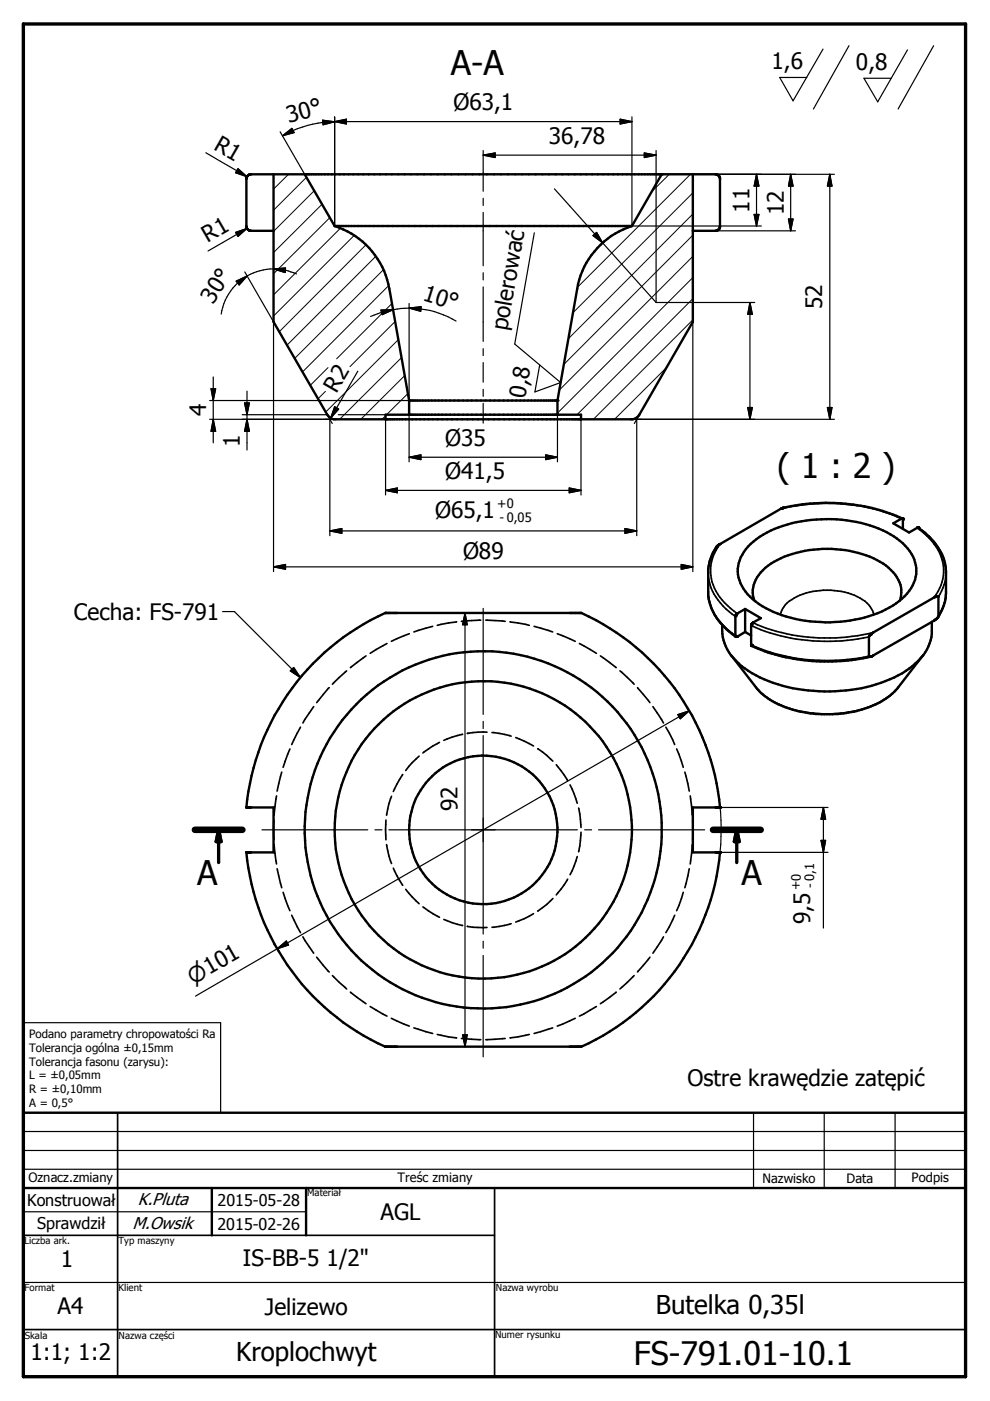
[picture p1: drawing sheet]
<svg xmlns="http://www.w3.org/2000/svg" width="210mm" height="297mm" viewBox="0 0 210 297" stroke-linecap="round" stroke-linejoin="round" font-family="sans-serif">
<g fill="none" stroke="#000" stroke-width=".51">
<path d="M52.4 37.5h.1M58 37v31.2l11.4 19.7a2.12 2.12 0 0 0 1.3 1h63.5l.6-.3 .8-.7 11.3-19.7v-31.2M64.6 37l6.4 10.9M140.3 37l-6.3 10.9M52.4 48.4h.1M58 48.9h-5a.95 .95 0 0 1-.8-.9l.1-10.2a1 1 0 0 1 .7-.8h99.1l.6 .7v10.5l-.2 .3-.6 .4h-5M71 47.9a17 17 0 0 1 11.5 13.3l4.2 23.7M71 47.9h63M134 47.9a17.1 17.1 0 0 0-11.4 12.3l-4.4 24.7M152.6 48.3h.1M81.7 88.9v-1h41.5v1M86.7 84.9v3"/>
<path d="M86.7 84.9h31.5M118.2 84.9v3M151.9 116l-.9 1.6-.8 2.4v6.2a11.9 11.9 0 0 0 4.8 8l1 .8M151.9 116h.1M152.1 115.7l-.2 .3M152.1 115.7h.1M152.3 115.6l-.2 .1M152.4 115.5v.1M152.4 115.5h.1M158.6 115.9a20.4 20.4 0 0 1 12.4-5.5 27.4 27.4 0 0 1 19.2 3.8 8.3 8.3 0 0 1 4.1 7.5 10.2 10.2 0 0 1-5.7 7.1 29.7 29.7 0 0 1-21.9 1.9 15 15 0 0 1-9.4-6.5 6.9 6.9 0 0 1 1.3-8.3zM165.6 107.9l-13.2 7.6M165.6 107.9h.1"/>
<path d="M165.6 107.9l.3-.2a8.9 8.9 0 0 1 3.4-.6 39.9 39.9 0 0 1 22 2.8M165.8 107.7v.1M191.2 109.9h.1M191.4 112.1l-.1-2.2-1.9 1.1 3.3 1.9 1.8-1h.2a13.7 13.7 0 0 1 5.6 7.2l.3 2-.1 5.1a7.1 7.1 0 0 1-.7 3l-.9 1.7M155.1 139l5.2 6.7a13.9 13.9 0 0 0 6.2 4.2 27.1 27.1 0 0 0 7.7 1.5l4.7-.1a23 23 0 0 0 6.8-1.9 13.4 13.4 0 0 0 4.8-3.7l5.2-6.7M156.1 130.2l-.2 .4 .1 4.4h.3l1.7-1M156.1 130.2h.1M158 134l1.3 .7M158 129.1l3.3 2-1.8 1M158 129.1v4.9M158 129.1l-1.9 1.1M159.3 136.8h.1"/>
<path d="M159.3 132.5v.1M159.5 132.1l-.2 .4v4.4l3.5 1.4a41.7 41.7 0 0 0 20.2 1.3l1.6-.4M159.5 132.1h.1M159.9 127.3a6.1 6.1 0 0 1 2.4-6.9 19.6 19.6 0 0 1 12.1-4 21.4 21.4 0 0 1 14 4 6.1 6.1 0 0 1 2.4 6.9M184.3 134.8v.1M185 139.1h.1M197.6 131.8a9.2 9.2 0 0 1-.7 5.2 13.4 13.4 0 0 1-6.4 6.2 35.1 35.1 0 0 1-25.6 1.9 19 19 0 0 1-10.3-6.8 9.2 9.2 0 0 1-1.5-5.8M198.1 131.5l-13 7.6-.6 .2-.3-.1 .1-4.3M198.1 131.5l.9-.8-.1-4.3-.7 .1-13.4 7.8-.5 .6M198.1 131.5h.1M198.5 131.2h.1M66.3 140.7a49.9 49.9 0 0 1 15.4-10.7h41.6a50.3 50.3 0 0 1 29.4 41.2h-5.8v9.5h5.8a50.2 50.2 0 0 1-29.4 41.2h-41.6a50.5 50.5 0 0 1-29.5-41.2h5.8v-9.5h-5.8a50.7 50.7 0 0 1 14.1-30.5z"/>
<path d="M5 235.9h199.7v56h-199.7zM5 251.9h199.7M44.9 251.9v10M64.9 251.9v10"/>
<circle cx="102.4" cy="175.9" r="37.9"/>
<circle cx="102.5" cy="175.9" r="15.7"/>
<circle cx="102.5" cy="176" r="31.5"/>
</g>
<g fill="#000">
<circle cx="140.3" cy="37" r=".25"/>
<circle cx="118.2" cy="87.9" r=".25"/>
<circle cx="118.2" cy="84.9" r=".25"/>
<circle cx="152" cy="115.9" r=".25"/>
<circle cx="152.6" cy="115.4" r=".25"/>
<circle cx="165.6" cy="107.9" r=".25"/>
<circle cx="165.7" cy="107.8" r=".25"/>
<circle cx="165.8" cy="107.7" r=".25"/>
<circle cx="165.9" cy="107.7" r=".25"/>
<circle cx="166" cy="107.7" r=".25"/>
<circle cx="166.1" cy="107.7" r=".25"/>
<circle cx="191.1" cy="110" r=".25"/>
<circle cx="191.2" cy="109.9" r=".25"/>
<circle cx="191.3" cy="109.9" r=".25"/>
<circle cx="191.3" cy="110" r=".25"/>
<circle cx="191.4" cy="110" r=".25"/>
<circle cx="191.4" cy="110.1" r=".25"/>
<circle cx="191.4" cy="110.2" r=".25"/>
<circle cx="194.5" cy="111.9" r=".25"/>
<circle cx="194.6" cy="111.9" r=".25"/>
<circle cx="194.7" cy="111.9" r=".25"/>
<circle cx="81.7" cy="130" r=".25"/>
<circle cx="155.9" cy="134.8" r=".25"/>
<circle cx="155.9" cy="130.7" r=".25"/>
<circle cx="156" cy="134.9" r=".25"/>
<circle cx="156" cy="130.5" r=".25"/>
<circle cx="156" cy="130.4" r=".25"/>
<circle cx="156" cy="135" r=".25"/>
<circle cx="156" cy="130.3" r=".25"/>
<circle cx="156.1" cy="135" r=".25"/>
<circle cx="156.2" cy="135" r=".25"/>
<circle cx="156.2" cy="130.2" r=".25"/>
<circle cx="159.3" cy="132.6" r=".25"/>
<circle cx="159.3" cy="136.8" r=".25"/>
<circle cx="159.3" cy="136.7" r=".25"/>
<circle cx="159.3" cy="132.5" r=".25"/>
<circle cx="159.3" cy="136.9" r=".25"/>
<circle cx="159.3" cy="132.4" r=".25"/>
<circle cx="159.4" cy="136.9" r=".25"/>
<circle cx="159.5" cy="132.1" r=".25"/>
<circle cx="159.6" cy="132" r=".25"/>
<circle cx="184.3" cy="139.2" r=".25"/>
<circle cx="184.5" cy="134.6" r=".25"/>
<circle cx="184.6" cy="134.5" r=".25"/>
<circle cx="184.6" cy="139.2" r=".25"/>
<circle cx="198.1" cy="126.6" r=".25"/>
<circle cx="198.2" cy="126.5" r=".25"/>
<circle cx="198.8" cy="126.4" r=".25"/>
<circle cx="99.1" cy="155.5" r=".18"/>
<circle cx="52.2" cy="171.2" r=".25"/>
<circle cx="52.3" cy="171.2" r=".25"/>
<circle cx="52.4" cy="171.2" r=".25"/>
<circle cx="152.4" cy="171.2" r=".25"/>
<circle cx="152.5" cy="171.2" r=".25"/>
<circle cx="152.6" cy="171.2" r=".25"/>
<circle cx="152.7" cy="171.2" r=".25"/>
<circle cx="52.2" cy="180.7" r=".25"/>
<circle cx="52.3" cy="180.7" r=".25"/>
<circle cx="52.4" cy="180.7" r=".25"/>
<circle cx="152.4" cy="180.7" r=".25"/>
<circle cx="152.5" cy="180.7" r=".25"/>
<circle cx="152.6" cy="180.7" r=".25"/>
<circle cx="152.7" cy="180.7" r=".25"/>
<circle cx="81.7" cy="221.9" r=".25"/>
</g>
<g fill="none" stroke="#000" stroke-width=".35">
<path d="M152.7 115.4a9.1 9.1 0 0 0 .9 12.4l2.7 2.3M165.6 107.9a40.3 40.3 0 0 1 25.5 2.1M194.4 111.9a11.5 11.5 0 0 1 5.7 8.8 9.3 9.3 0 0 1-2 6M77.6 139.1l-3.3 2.5M82 136.4l-3.5 2.1M86.8 134.4l-3.8 1.6M91.7 132.8l-3.9 1.2M96.8 131.8l-4.1 .8M101.9 131.5l-4.1 .2M103 131.5l4.1 .2M108.2 131.8l4 .8M113.2 132.8l4 1.2"/>
<path d="M118.2 134.4l3.8 1.6M122.9 136.4l3.5 2.1M127.3 139.1l3.3 2.5M150.2 125.5a11 11 0 0 0 5 8.7l.7 .6M150.2 121.4a11.8 11.8 0 0 0 5.7 9.3M159.3 136.7a40.1 40.1 0 0 0 24.9 2.4M159.3 132.6a39.6 39.6 0 0 0 24.9 2.4M159.6 132a39.1 39.1 0 0 0 22.2 2.8l3.3-.7M165.4 130.3a5.6 5.6 0 0 1 3.6-3.8 15.2 15.2 0 0 1 14.3 .9l.9 .8a4.1 4.1 0 0 1 1.1 2.1M200.6 125.5l-.1 1.3-.3 1.3-1.2 2.5M200.6 121.4a8.9 8.9 0 0 1-1.6 5.1M61.5 158.8l-1.5 3.9"/>
<path d="M63.7 154.2l-1.9 3.7M66.5 149.8l-2.3 3.5M69.8 145.8l-2.7 3.2M73.5 142.2l-3 2.9M93.2 157.4l-1.4 .8-2.1 1.4M98.1 155.7l-2.3 .6-1.7 .7M103.3 155.2h-2l-2.2 .3M104.3 155.3l1.5 .2 2.6 .6M109.3 156.4l3.8 1.8M114 158.7l1.9 1.4 1.3 1.3M131.4 142.2l3.1 2.9M135.2 145.8l2.6 3.2"/>
<path d="M138.4 149.8l2.3 3.5M141.2 154.2l1.8 3.7M143.5 158.8l1.4 3.9M160.3 145.7a16.2 16.2 0 0 0 10.1 5.2 24.2 24.2 0 0 0 18-3.2l2.1-2M58.1 173.9v4.1M58.1 179.1l.5 4.1M58.6 168.7l-.5 4.1M59.7 163.7l-.9 4M81.8 173.9v4.2M82 179.1l.5 2.4 .5 1.6M83 168.8l-.5 1.6-.5 2.4M85.4 164.2l-2 3.6"/>
<path d="M88.9 160.3l-1.5 1.4-1.4 1.7M117.9 162.1l2.5 3.4M120.9 166.4l.8 1.9 .7 2M122.7 171.3l.5 4.1M123.2 176.4l-.5 4.2M145.2 163.7l.9 4M146.3 168.7l.5 4.1M146.8 179.1l-.5 4.1M146.9 173.9v4.1M58.8 184.2l.9 4M60 189.2l1.5 3.9M61.8 194.1l1.9 3.6"/>
<path d="M64.2 198.6l2.3 3.5M83.4 184.1l2 3.6M86 188.6l2.9 3M89.7 192.3l3.5 2.2M94.1 194.9l1.7 .7 2.3 .6M99.1 196.4a12.4 12.4 0 0 0 4.2 .2M108.4 195.8l-2.6 .6-1.5 .2M113.1 193.7l-1.9 1.1-1.9 .7M117.2 190.5l-1.3 1.3-1.9 1.4M120.4 186.4l-.8 1.2-1.7 2.1M122.4 181.6l-.7 2-.8 1.9M140.7 198.6l-2.3 3.5"/>
<path d="M143 194.1l-1.8 3.6M144.9 189.2l-1.4 3.9M146.1 184.2l-.9 4M67.1 202.9l2.7 3.2M70.5 206.8l3 2.9M74.3 210.4l3.3 2.4M78.5 213.4l3.5 2M83 215.9l3.8 1.7M87.8 217.9l3.9 1.2M92.7 219.3l4.1 .7M112.2 219.3l-4 .7M117.2 217.9l-4 1.2"/>
<path d="M122 215.9l-3.8 1.7M126.4 213.4l-3.5 2M130.6 210.4l-3.3 2.4M134.5 206.8l-3.1 2.9M137.8 202.9l-2.6 3.2M24.9 235.9v56M97.8 220.2l4.1 .2M107.1 220.2l-4.1 .2M108.2 220h.1M104.9 251.9v40M5 261.9h99.9M5 281.9h199.7"/>
</g>
<path d="M5 5.1h199.7v286.8h-199.7zM46.4 175.9l.5 2.5h-1.1zM46.4 175.9v7M156.2 175.9l.5 2.5h-1zM156.2 175.9v7" fill="none" stroke="#000" stroke-width=".71"/>
<path d="M41.3 175.9h10.1M151.2 175.9h10.1" fill="none" stroke="#000" stroke-width="1.4"/>
<g fill="#000">
<path d="M50.5 35.8l1.9 1.7-2.4-.9zM59.9 28.8l2-1.6 .5 .9zM68.4 25.5l2.6 .3-2.5 .7zM71 25.8l2.4-.5v1zM102.4 32.9l2.6-.5v1zM131.5 25.3l2.5 .5-2.5 .5zM136.6 32.4l2.5 .5-2.5 .5zM160.4 37l.5 2.5h-1zM167.6 37l.5 2.5h-.9zM175.9 37l.5 2.5h-1zM50 49.3l2.4-.9-1.9 1.7zM58 57l2.5-.2v1z"/>
<path d="M125.7 50l.8-.7 1.3 2.2zM159.9 45.5h1l-.5 2.4zM167.2 46.4h.9l-.5 2.5zM50.1 59.6l2.3-1.1-1.7 1.9zM80.8 65.7h2.6l-2.4 1zM86.7 65.3l2.6-.3-.1 1zM159 64.1l.5 2.5h-1zM44.7 82.4h1l-.5 2.5zM45.2 88.9l.5 2.5h-1zM51.9 85.4h1l-.5 2.5zM52.4 88.9l.5 2.5h-1zM71 86.2l.8 .5-1.7 1.9z"/>
<path d="M86.7 96.9l2.5-.5v1.1zM115.7 96.4l2.5 .5-2.5 .6zM158.5 86.4h1l-.5 2.5zM175.4 86.4h1l-.5 2.5zM58 120.2l2.5-.5v1zM69.9 112.6l2.6-.5v1zM81.7 104l2.5-.5v1zM120.7 103.5l2.5 .5-2.5 .5zM132.5 112.1l2.5 .5-2.5 .5zM98.6 130l.5 2.5h-1zM144.4 119.7l2.5 .5-2.5 .5zM62.3 141.5l1.4 2.2-2.1-1.5z"/>
<path d="M143.7 151.5l2.4-.8-1.9 1.7zM46.4 175.9l.5 2.5h-1.1zM156.2 175.9l.5 2.5h-1zM174.1 178.2h.9l-.4 2.5zM174.6 171.2l.4 2.5h-.9zM58.8 201.2l1.9-1.7 .5 .9zM98.1 219.4h1l-.5 2.5z"/>
</g>
<g fill="none" stroke="#000" stroke-width=".21">
<path d="M61.2 37l-3.2 3.1M65 37.6l-7 7M141.9 37l-3.7 3.6M146.4 37l-23.9 23.9M66.6 40.4l-8.6 8.7M68.3 43.3l-10.3 10.3M69.9 46.1l-11.9 11.9M72.1 48.4l-14.1 14.1M75.1 50l-17.1 17M77.6 51.9l-18.4 18.4M79.7 54.4l-18.8 18.8M81.3 57.2l-18.8 18.8"/>
<path d="M146.9 58.8l-28.7 28.8M146.9 54.4l-28.3 28.3M146.9 49.9l-27.4 27.4M146.9 45.4l-26.4 26.4M146.9 40.9l-25.4 25.4M69.6 77.9l-3.8 3.8M82.4 60.6l-18.3 18.3M83.1 64.3l-11.7 11.8M83.8 68.2l-9.6 9.5M84.5 72l-15.5 15.4M85.1 75.8l-13.1 13.1M85.8 79.6l-9.3 9.3"/>
<path d="M141.4 77.9l-11.1 11M146.9 67.8l-21.1 21.1M146.9 63.3l-24.6 24.6M69 83l-1.6 1.5M81.7 88.2l-.7 .7M86.5 83.4l-4.5 4.5M86.7 87.6l-.2 .3"/>
</g>
<g fill="none" stroke="#000" stroke-width=".25">
<path d="M174.5 10.4l-6.4 11-2.8-5h5.8M180 9.7l-7.5 13.4M192.4 10.6l-6.3 11-2.9-5h5.7M198 9.7l-7.6 13.4M43.6 32.4l8.8 5.1M50.5 35.8l1.9 1.7-2.4-.9zM59.4 27.9l5.2 9.1M59.9 28.8l2-1.6 .5 .9zM68.4 25.5l2.6 .3-2.5 .7zM71 25.8l2.4-.5v1zM71 24.8v23.1M71 25.8h63"/>
<path d="M71 25.8a22.4 22.4 0 0 0-11.1 3M102.4 32.9l2.6-.5v1zM102.4 31.9v8.7M102.4 32.9h36.7M131.5 25.3l2.5 .5-2.5 .5zM134 24.8v23.1h27.4M136.6 32.4l2.5 .5-2.5 .5zM139.1 31.9v32.2M140.3 37h36.6M160.4 37l.5 2.5h-1zM160.4 37v10.9M167.6 37l.5 2.5h-.9z"/>
<path d="M167.6 37v11.9M175.9 37l.5 2.5h-1zM175.9 37v51.9M50 49.3l2.4-.9-1.9 1.7zM50.1 59.6l2.3-1.1-1.7 1.9zM51.9 57.7l6.1 10.5v53M52.4 48.4l-8.3 4.8M52.4 58.5a11.4 11.4 0 0 0-5.5 8.1M58 57l2.5-.2v1zM58 57a11.7 11.7 0 0 1 4.3 .8l.6 .3M58 57a11.5 11.5 0 0 0-5.6 1.5M102.4 42v1.6"/>
<path d="M102.4 45v11.3M102.4 57.8v1.6M113.3 49.4l-4.2 23.5 9.8 8.2-5.5 2 1-5.7M117.6 40l10.2 11.5M125.7 50l.8-.7 1.3 2.2zM127.8 51.5l11.3 12.6M151.7 48.9h17M159.9 45.5h1l-.5 2.4zM167.2 46.4h.9l-.5 2.5zM45.2 79.9v14M75.9 78.7l-5.8 9.9M80.8 65.7h2.6l-2.4 1z"/>
<path d="M83.4 65.7l-2.5 .5-2.3 .9M86.7 65.3l2.6-.3-.1 1zM86.7 65.3a19.1 19.1 0 0 1 10 2.8M86.7 65.3l-3.3 .4M86.7 64.3v20.6h-42.2M102.4 60.8v11.6M102.4 73.9v1.5M102.4 76.9v4.1M139.1 64.1h20.9M146.9 68.2v53M159 64.1l.5 2.5h-1zM159 64.1v24.8"/>
<path d="M44.5 88.9h26.3M44.7 82.4h1l-.5 2.5zM45.2 88.9l.5 2.5h-1zM51.4 87.9h18M51.9 85.4h1l-.5 2.5zM52.4 88.9l.5 2.5h-1zM52.4 82.9v12.5M69.6 88.2l.8 1.6M69.9 88.9v24.7M71 86.2l.8 .5-1.7 1.9zM71.7 87.9h10M81.7 88.9v16"/>
<path d="M86.7 96.9l2.5-.5v1.1zM86.7 87.9v10M86.7 96.9h31.5M102.4 82.5v1.5M102.4 85.5v4.2M115.7 96.4l2.5 .5-2.5 .6zM118.2 87.9v10M123.2 88.9v16M133.8 88.9h43.1M135 88.9v24.7M135.6 87.9l-1.1 1.9M158.5 86.4h1l-.5 2.5z"/>
<path d="M175.4 86.4h1l-.5 2.5zM69.9 112.6l2.6-.5v1zM69.9 112.6h65.1M81.7 104l2.5-.5v1zM81.7 104h41.5M120.7 103.5l2.5 .5-2.5 .5zM132.5 112.1l2.5 .5-2.5 .5zM144.4 119.7l2.5 .5-2.5 .5zM47.2 129.7h2.5l14 14M58 120.2l2.5-.5v1zM58 120.2h88.9M98.6 130l.5 2.5h-1z"/>
<path d="M98.6 130v91.9M102.4 129v22.5M62.3 141.5l1.4 2.2-2.1-1.5zM102.4 153v1.5M102.4 156v42M143.7 151.5l2.4-.8-1.9 1.7zM145.6 149.9a49.4 49.4 0 0 1 7.1 30.8M146.1 150.7l-87.3 50.5M55.5 175.9h22.5M79.5 175.9h1.5M82.5 175.9h39.9M124 175.9h1.4"/>
<path d="M126.9 175.9h22.5M151.7 171.2h23.9M174.1 178.2h.9l-.4 2.5zM174.6 171.2l.4 2.5h-.9zM174.6 171.2v25.6M102.4 199.6v1.4M151.7 180.7h23.9M5 216.8h41.8v19.1h-41.8zM58.8 201.2l1.9-1.7 .5 .9zM58.8 201.2l-17.4 10M98.1 219.4h1l-.5 2.5zM102.4 202.6v21.5"/>
<path d="M5 239.9h199.7M159.8 235.9v16M174.8 235.9v16M189.8 235.9v16M5 243.9h199.7M5 247.9h199.7M5 256.9h59.9M44.9 251.9v10M5 271.9h199.7"/>
</g>
<g font-size="7.2">
<text x="95.6" y="16">A-A</text>
<text x="164.8" y="101.3">( 1 : 2 )</text>
<text x="41.8" y="187.6">A</text>
<text x="157.2" y="187.6">A</text>
</g>
<text font-size="6.9" x="134.4" y="289.4">FS-791.01-10.1</text>
<g font-size="5.5">
<text x="139" y="278.5">Butelka 0,35l</text>
<text x="50.1" y="288.5">Kroplochwyt</text>
</g>
<g font-size="4.8">
<text x="163.6" y="14.6">1,6</text>
<text x="181.5" y="14.8">0,8</text>
<text x="96.1" y="23.4">Ø63,1</text>
<text x="61.2" y="26" transform="rotate(-15 61.2 26)">30°</text>
<text x="45.1" y="31.5" transform="rotate(30 45.1 31.5)">R1</text>
<text x="116.4" y="30.5">36,78</text>
<text x="158.9" y="45.1" transform="rotate(-90 158.9 45.1)">11</text>
<text x="166.2" y="45.6" transform="rotate(-90 166.2 45.6)">12</text>
<text x="44" y="51.6" transform="rotate(-30 44 51.6)">R1</text>
<text x="45.2" y="64.6" transform="rotate(-58 45.2 64.6)">30°</text>
<text x="89.5" y="63.6" transform="rotate(17 89.5 63.6)">10°</text>
<text x="174.3" y="65.6" transform="rotate(-90 174.3 65.6)">52</text>
<text x="107.5" y="70.3" transform="rotate(-80 107.5 70.3)">polerować</text>
<text x="71.4" y="83.5" transform="rotate(-60 71.4 83.5)">R2</text>
<text x="43.7" y="88.3" transform="rotate(-90 43.7 88.3)">4</text>
<text x="111.4" y="84.5" transform="rotate(-80 111.4 84.5)">0,8</text>
<text x="50.9" y="94.7" transform="rotate(-90 50.9 94.7)">1</text>
<text x="94.4" y="94.6">Ø35</text>
<text x="94.4" y="101.6">Ø41,5</text>
<text x="92.2" y="109.8">Ø65,1</text>
<text x="98.2" y="118.4">Ø89</text>
<text x="15.6" y="131.5">Cecha: FS-791</text>
<text x="97" y="172" transform="rotate(-90 97 172)">92</text>
<text x="171.7" y="196" transform="rotate(-90 171.7 196)">9,5</text>
<text x="145.8" y="230.3">Ostre krawędzie zatępić</text>
<text x="80.6" y="258.7">AGL</text>
<text x="12.9" y="268.6">1</text>
<text x="51.5" y="268.4">IS-BB-5 1/2&quot;</text>
<text x="12.2" y="278.7">A4</text>
<text x="56.1" y="278.7">Jelizewo</text>
<text x="6.4" y="288.3">1:1; 1:2</text>
</g>
<text font-size="4.6" x="41" y="208.7" transform="rotate(-30 41 208.7)">⌀101</text>
<g font-size="3.6">
<text x="29.2" y="255.5">K.Pluta</text>
<text x="28.1" y="260.5">M.Owsik</text>
</g>
<g font-size="3.4">
<text x="5.8" y="255.7">Konstruował</text>
<text x="46.1" y="255.7">2015-05-28</text>
<text x="7.9" y="260.6">Sprawdził</text>
<text x="46.1" y="260.8">2015-02-26</text>
</g>
<g font-size="2.7">
<text x="105.4" y="107.7">+0</text>
<text x="105.9" y="110.7">- 0,05</text>
<text x="169.7" y="188.8" transform="rotate(-90 169.7 188.8)">+0</text>
<text x="172.7" y="188.3" transform="rotate(-90 172.7 188.3)">- 0,1</text>
<text x="6.1" y="250.7">Oznacz.zmiany</text>
<text x="84.3" y="250.7">Treśc zmiany</text>
<text x="161.7" y="250.9">Nazwisko</text>
<text x="179.5" y="250.9">Data</text>
<text x="193.3" y="250.7">Podpis</text>
</g>
<g font-size="2.4">
<text x="6.2" y="220">Podano parametry chropowatości Ra</text>
<text x="6.2" y="223">Tolerancja ogólna ±0,15mm</text>
<text x="6.2" y="225.9">Tolerancja fasonu (zarysu):</text>
<text x="6.2" y="228.9">L = ±0,05mm</text>
<text x="6.2" y="231.8">R = ±0,10mm</text>
<text x="6.2" y="234.7">A = 0,5°</text>
</g>
<g font-size="2">
<text x="65.1" y="253.7">Materiał</text>
<text x="5.2" y="263.7">Liczba ark.</text>
<text x="25.1" y="263.7">Typ maszyny</text>
<text x="5.2" y="273.7">Format</text>
<text x="25.1" y="273.7">Klient</text>
<text x="105.1" y="273.8">Nazwa wyrobu</text>
<text x="5.2" y="283.8">Skala</text>
<text x="25.1" y="283.8">Nazwa części</text>
<text x="105" y="283.6">Numer rysunku</text>
</g>
</svg>
